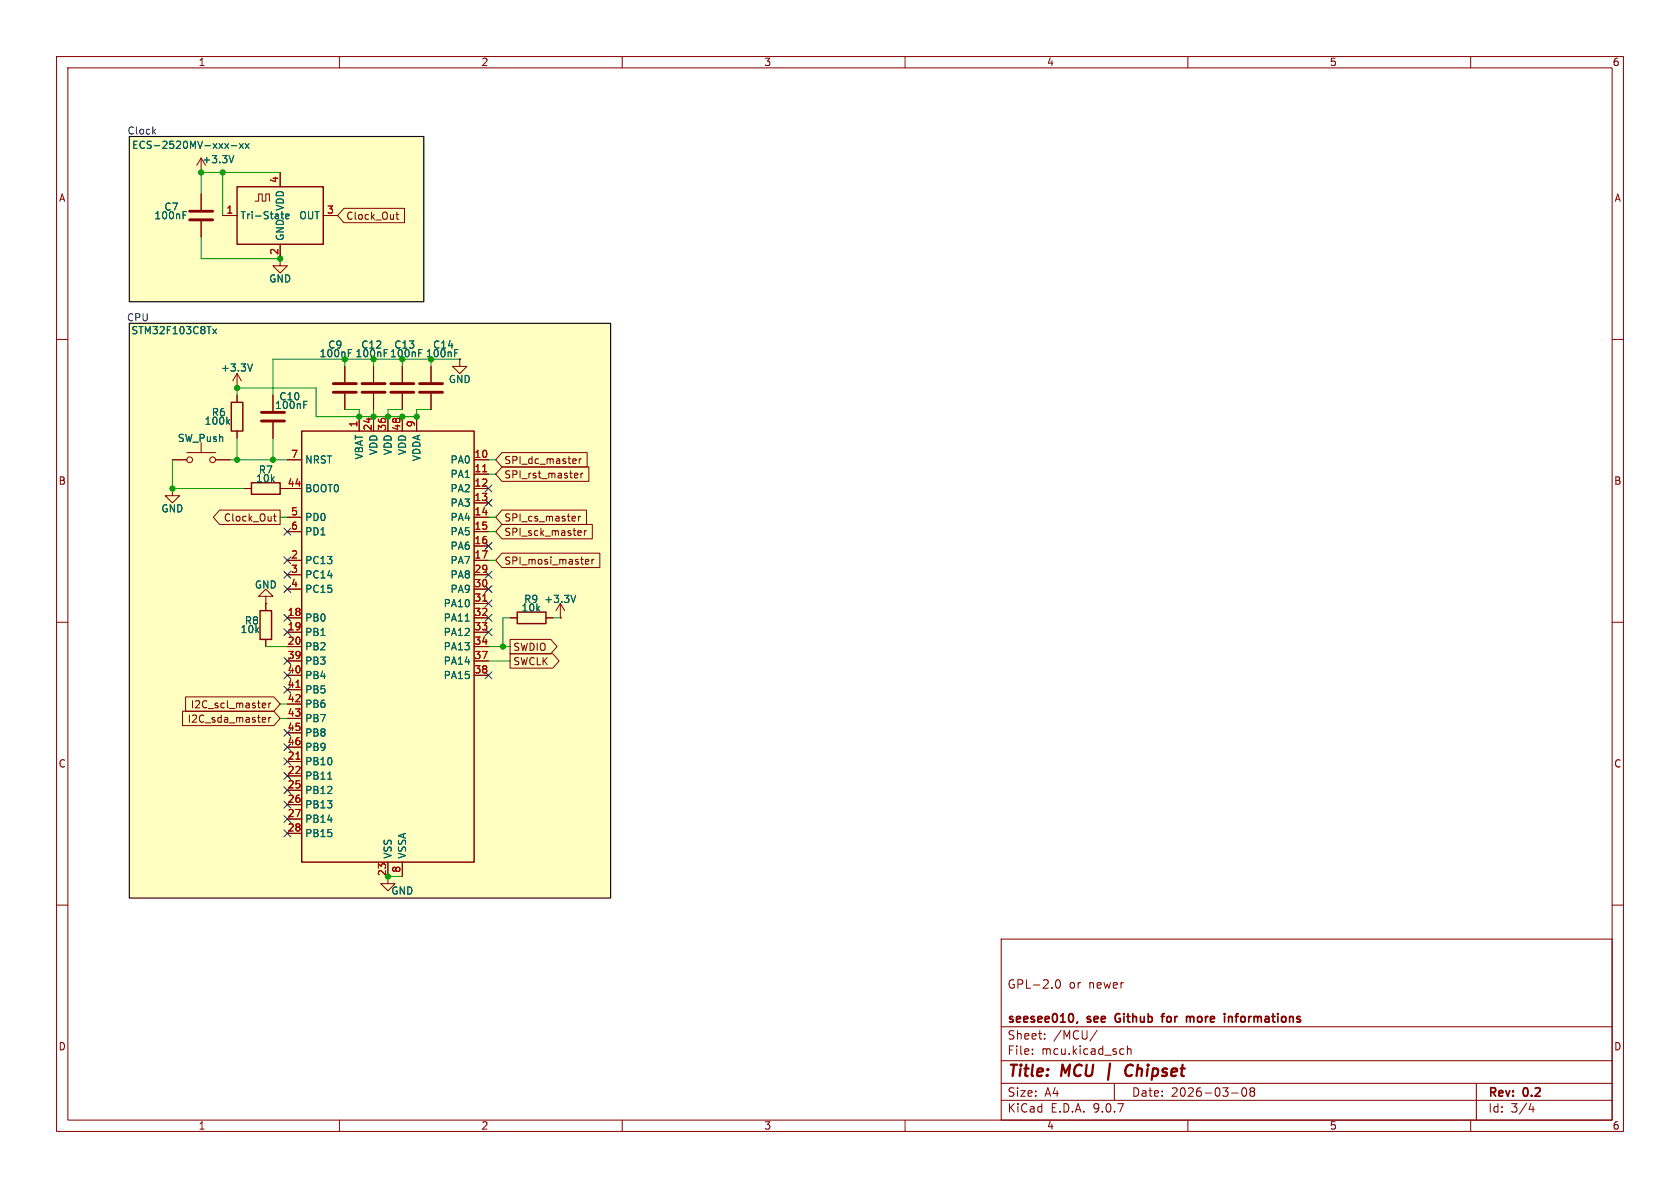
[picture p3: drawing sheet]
<svg xmlns="http://www.w3.org/2000/svg" width="297mm" height="210mm" viewBox="0 0 297 210" stroke-linecap="round" stroke-linejoin="round" font-family="sans-serif">
<g fill="none" stroke="#840000" stroke-width=".18">
<path d="M10 10h277v190h-277zM12 12h273v186h-273zM60 10v2M110 10v2M160 10v2M210 10v2M260 10v2M10 60h2M285 60h2M10 110h2M285 110h2M10 160h2"/>
<path d="M177 166h108v32h-108zM186.7 173.3l.3-.1a.81 .81 0 0 1 .5 .6 .81 .81 0 0 1-.3 .8l-.1 .1a.81 .81 0 0 1-.4-1.4zM285 160h2M60 198v2M110 198v2M160 198v2M177 194.5h108M177 191.5h108M177 187.5h108M177 181.5h108M182.5 186.3v.1M182.5 185.5v.1"/>
<path d="M184.7 183.6v.1M184.7 182.8v.1M194 182.1l-1.3 2M197 191.5v3M198.2 185.4l.5 .1M198.7 186.3l-.5 .1M199.3 185.5l.2-.1 .4 .1 .1 .9M199.3 184.9v1.5M210 198v2M217.7 193.2h1.2M219.7 192.4l.2-.1a.81 .81 0 0 1 .6 .6 .81 .81 0 0 1-.3 .8l-.2 .1a.81 .81 0 0 1-.3-1.4zM221.2 192.9l-.2-.2 .2-.4 .5 .1 .1 .2-.3 .3"/>
<path d="M221.2 192.9l-.2 .3v.5l.2 .1 .5-.1 .1-.2-.1-.4-.2-.2M221.2 192.9h.3M260 198v2M261 191.5v6.5M270.7 195l-.4 1.1h.9M271 195.6v1"/>
</g>
<path d="M199.9 188.2a1.13 1.13 0 0 0-.9 .7 1.13 1.13 0 0 0 .2 1.2l.3 .1 .5-.1" fill="none" stroke="#840000" stroke-width=".4"/>
<path d="M189.6 179.3l.2 .5-.2 .7M197.3 179.4l-.2 .4 .2 .7M205.3 179.7h.5M205.8 179.2l-.3 .2v1.3M210.2 179.7l.2 .2M210.4 179.9l.2-.2 .4 .1 .1 .1M210.4 179.9v.8M216.5 179.2v.1M217.3 179.8h.5v.9M218.3 179.7h.6M190.5 180.6l-.2 .3" fill="none" stroke="#840000" stroke-width=".3"/>
<g fill="#ffffc2">
<path d="M22.9 24.1h52v29.2h-52z"/>
<path d="M22.9 57.2h85v101.6h-85z"/>
</g>
<g fill="none" stroke="#840000" stroke-width=".18">
<path d="M34.8 29.2l.8-1.3v2.6M35.6 30.5h.1M41.9 69.9v1.2M41.9 76.2v1.3M48.3 69.9v2.7M48.3 74.7v2.8M90.2 109.2h1.2M96.5 109.2h1.3M99.1 109.2h.1M99.1 106.7l-.8 1.3M99.1 106.7l.7 1.3M99.1 106.7v2.5"/>
<path d="M68.6 154.9v1.3h1.2l-1.2 1.3-1.3-1.3h1.3"/>
</g>
<path d="M41.3 27.5l-.4 1.3M40.2 74.5l.4 .5M40.6 74.2l-.5 .4M53.7 71.5h.4M53.7 70.9h.6M101.8 105.2l-.4 1.3" fill="none" stroke="#006464" stroke-width=".18"/>
<path d="M40.9 71.1h2v5.1h-2zM91.4 108.2h5.1v2h-5.1z" fill="none" stroke="#840000" stroke-width=".25"/>
<path d="M46.2 72.9h4.1M46.2 74.4h4.1" fill="none" stroke="#840000" stroke-width=".51"/>
<path d="M53.3 76.2h30.5v76.2h-30.5z" fill="#ffffc2"/>
<path d="M53.3 76.2h30.5v76.2h-30.5zM46 108h2v5h-2z" fill="none" stroke="#840000" stroke-width=".25"/>
<g fill="none" stroke="#840000" stroke-width=".18">
<path d="M35.6 34.3v2.8M35.6 39.1v2.8M41.9 68.6h.1M41.9 66l-.8 1.3M41.9 66l.8 1.3M41.9 66v2.6M63.5 73.7v2.5M66 64.8v2.8M66 69.6v2.8M66 73.7v2.5M68.6 73.7v2.5M71.1 64.8v2.8"/>
<path d="M71.1 69.6v2.8M71.1 73.7v2.5M73.7 73.7v2.5M50.8 81.3h2.5M50.8 86.4h2.5M50.8 91.4h2.5M50.8 94h2.5M50.8 99.1h2.5M83.8 81.3h2.6M83.8 86.4h2.6M83.8 91.4h2.6M83.8 94h2.6"/>
<path d="M83.8 99.1h2.6M83.8 83.8h2.6M83.8 88.9h2.6M83.8 96.5h2.6M47 105.4h1.3l-1.3-1.3-1.3 1.3h1.3v1.3M47 106.7h.1M47 106.7v1.3M47 113v1.3M50.8 101.6h2.5M50.8 104.1h2.5M50.8 109.2h2.5M50.8 111.8h2.5"/>
<path d="M50.8 114.3h2.5M50.8 116.8h2.5M50.8 119.4h2.5M83.8 101.6h2.6M83.8 104.1h2.6M83.8 109.2h2.6M83.8 111.8h2.6M83.8 114.3h2.6M83.8 116.8h2.6M83.8 119.4h2.6M83.8 106.7h2.6M50.8 121.9h2.5"/>
<path d="M50.8 124.5h2.5M50.8 127h2.5M50.8 129.5h2.5M50.8 132.1h2.5M50.8 134.6h2.5M50.8 137.2h2.5M50.8 139.7h2.5M50.8 142.2h2.5M50.8 144.8h2.5M50.8 147.3h2.5M68.6 152.4v2.5M71.1 152.4v2.5"/>
</g>
<path d="M85.3 83.4h.8M85.3 106.3h.8M52.3 121.5h.7M52.3 134.2h.7" fill="none" stroke="#a90000" stroke-width=".18"/>
<path d="M32.4 38h.4M32.4 37.4h.6M37.6 58.2l.7 .8M38.3 58.2l-.7 .8M44.6 64.3l-.4 1.3M74 62.4h.4M74 61.8h.6M82.2 109.8h.8M57.9 137.7h.8" fill="none" stroke="#006464" stroke-width=".18"/>
<path d="M33.5 37.3h4.1M33.5 38.9h4.1M64 67.8h4.1M64 69.3h4.1M69.1 67.8h4.1M69.1 69.3h4.1" fill="none" stroke="#840000" stroke-width=".51"/>
<path d="M41.9 33h15.2v10.2h-15.2z" fill="#ffffc2"/>
<path d="M41.9 33h15.2v10.2h-15.2zM44.4 85.3h5.1v2.1h-5.1z" fill="none" stroke="#840000" stroke-width=".25"/>
<g fill="none" stroke="#840000" stroke-width=".18">
<path d="M35.6 30.5h.1M35.6 34.3v2.8M35.6 39.1v2.8M39.4 38.1h2.5M45.1 35.6h.6v-1.3h.7v1.3h.6v-1.3h.6v1.3M49.5 30.5v2.5M57.1 38.1h2.6M60.8 36.8h10.7v2.6h-10.7l-1.1-1.3zM70 37.9h.5M70.2 37.5v1.1l.3 .2M49.5 43.2v3.8h1.3l-1.3 1.3-1.2-1.3h1.2M35.6 78.2v1.8"/>
<path d="M41.9 68.6h.1M41.9 69.9v1.2M41.9 76.2v1.3M48.3 69.9v2.7M48.3 74.7v2.8M61 64.8v2.8M61 69.6v2.8M63.5 73.7v2.5M66 64.8v2.8M66 69.6v2.8M66 73.7v2.5M68.6 73.7v2.5"/>
<path d="M71.1 64.8v2.8M71.1 69.6v2.8M71.1 73.7v2.5M73.7 73.7v2.5M76.2 64.8v2.8M76.2 69.6v2.8M81.3 63.5v1.3h1.2l-1.2 1.2-1.3-1.2h1.3M81.3 63.5h.1M30.5 86.4v1.2h1.2l-1.2 1.3-1.3-1.3h1.3M30.5 86.4h.1M30.5 81.3h2.5M33 80h5.1"/>
<path d="M38.1 81.3h2.5M38.8 90.2h10.7v2.5h-10.7l-1.1-1.3zM43.2 86.4h1.2M48.3 91.3h.5M48.5 90.8v1.1l.3 .2M49.5 86.4h3.8M50.8 81.3h2.5M50.8 91.4h2.5M50.8 94h2.5M50.8 99.1h2.5M83.8 81.3h2.6M83.8 86.4h2.6"/>
<path d="M83.8 91.4h2.6M83.8 94h2.6M83.8 99.1h2.6M83.8 83.8h2.6M83.8 88.9h2.6M83.8 96.5h2.6M88.7 97.8h17.3v2.5h-17.3l-1.1-1.2zM88.7 92.7h16v2.6h-16l-1.1-1.3zM88.7 82.5h15.4v2.6h-15.4l-1.1-1.3zM88.7 90.2h15v2.5h-15l-1.1-1.3zM88.7 80h15.1v2.6h-15.1l-1.1-1.3zM101.6 91.3l.1 .3-.6 .1"/>
<path d="M101.7 92l-.1 .1M101.7 81.1l.2 .3-.6 .1M101.7 83.6l.4 .1 .1 .2-.6 .2M101.8 81.9l-.1 .1M102.1 84.4l-.4 .1M102.3 91.3v.8M102.3 93.8l.4 .1 .1 .2-.6 .1M102.4 81.1v.9M102.6 91.3l-.3 .2M102.7 94.6l-.4 .1M102.7 83.6v.9M102.8 81.1l-.4 .2"/>
<path d="M103.1 83.6l-.4 .3M103.3 93.8v.9M103.6 99.7h.4M103.6 98.9h.3l.2 .3-.6 .1M103.7 93.8l-.4 .2M104.6 98.9v.8M105 98.9l-.4 .2M47 106.7h.1M47 106.7v1.3M47 113v1.3M50.8 101.6h2.5M50.8 104.1h2.5"/>
<path d="M50.8 109.2h2.5M50.8 111.8h2.5M50.8 114.3h2.5M50.8 116.8h2.5M50.8 119.4h2.5M83.8 101.6h2.6M83.8 104.1h2.6M83.8 109.2h2.6M83.8 111.8h2.6M83.8 114.3h2.6M83.8 116.8h2.6M83.8 119.4h2.6"/>
<path d="M83.8 106.7h2.6M90.2 115.6h7.5l1.1 1.2-1.1 1.3h-7.5zM90.2 113h7.2l1.1 1.3-1.1 1.3h-7.2zM90.2 109.2h1.2M96.5 109.2h1.3M99.1 109.2h.1M32.3 125.7h16.1l1.1 1.3-1.1 1.3h-16.1zM32.8 123.2h15.6l1.1 1.3-1.1 1.2h-15.6zM46.4 125.1h.5M46.4 124.3h.4l.2 .3-.6 .1M46.5 126.8l.4 .1 .1 .2-.6 .1M46.9 127.6l-.4 .1"/>
<path d="M47.5 124.3v.8M47.5 126.8v.9M47.9 124.3l-.4 .2M47.9 126.8l-.4 .3M50.8 121.9h2.5M50.8 124.5h2.5M50.8 127h2.5M50.8 129.5h2.5M50.8 132.1h2.5M50.8 134.6h2.5M50.8 137.2h2.5M50.8 139.7h2.5"/>
<path d="M50.8 142.2h2.5M50.8 144.8h2.5M50.8 147.3h2.5M68.6 152.4v2.5M71.1 152.4v2.5"/>
<circle cx="33.5" cy="81.3" r=".51"/>
<circle cx="37.6" cy="81.3" r=".51"/>
</g>
<g fill="none" stroke="#006464" stroke-width=".18">
<path d="M32.4 38h.4M32.4 37.4h.6M39.7 25.4l.7 .8M40.4 25.4l-.7 .8M40.9 25.7h1M41.3 27.5l-.4 1.3M42.3 25.4l.7 .8M43 25.4l-.7 .8M43.4 25.4l.6 .8M44 25.4l-.6 .8M49.8 37.4v1.1M50.6 37.9l-.1 .6"/>
<path d="M50.9 37.8l.2 .3-.6 .2M51 38.6l-.1 .1M37.6 58.2l.7 .8M38.3 58.2l-.7 .8M40.2 74.5l.4 .5M40.6 74.2l-.5 .4M44.6 64.3l-.4 1.3M53.7 71.5h.4M53.7 70.9h.6M61.6 62.4h.4M61.6 61.8h.6M74 62.4h.4"/>
<path d="M74 61.8h.6M80.4 62.4h.4M80.4 61.8h.6M82.2 109.8h.8M101.8 105.2l-.4 1.3M57.9 137.7h.8"/>
</g>
<path d="M58.9 67.8h4.1M58.9 69.3h4.1M74.2 67.8h4M74.2 69.3h4" fill="none" stroke="#840000" stroke-width=".51"/>
<g fill="none" stroke="#009600" stroke-width=".18">
<path d="M39.4 30.5v7.6M49.5 30.5h-13.9v3.8M35.6 41.9v3.8h13.9M41.9 69.9v-1.3h14v5.1h17.8v-1.3h2.5M41.9 77.5v3.8M48.3 77.5v3.8M61 63.5v1.3M61 72.4h2.5v1.3M66 63.5v1.3M66 72.4v1.3M71.1 63.5v1.3M71.1 72.4h-2.5v1.3"/>
<path d="M76.2 63.5v1.3M81.3 63.5h-33v6.4M30.5 81.3v5.1h12.7M40.6 81.3h10.2M49.5 91.4h1.3M86.4 83.8h1.2M86.4 99.1h1.2M86.4 94h1.2M86.4 91.4h1.2M86.4 81.3h1.2M47 114.3h3.8M86.4 116.8h3.8"/>
<path d="M86.4 114.3h3.8M90.2 109.2h-1.3v5.1M97.8 109.2h1.3M49.5 124.5h1.3M49.5 127h1.3M68.6 154.9h2.5"/>
</g>
<g fill="none" stroke="#000084" stroke-width=".18">
<path d="M50.2 93.4l1.2 1.2M50.2 98.5l1.2 1.2M51.4 93.4l-1.2 1.2M51.4 98.5l-1.2 1.2M85.8 95.9l1.2 1.2M85.8 88.3l1.2 1.2M85.8 85.8l1.2 1.2M87 95.9l-1.2 1.2M87 88.3l-1.2 1.2M87 85.8l-1.2 1.2M50.2 111.2l1.2 1.2M50.2 101l1.2 1.2"/>
<path d="M50.2 103.5l1.2 1.2M50.2 108.6l1.2 1.2M50.2 116.2l1.2 1.2M50.2 118.8l1.2 1.2M51.4 111.2l-1.2 1.2M51.4 101l-1.2 1.2M51.4 103.5l-1.2 1.2M51.4 108.6l-1.2 1.2M51.4 116.2l-1.2 1.2M51.4 118.8l-1.2 1.2M85.8 111.2l1.2 1.2M85.8 108.6l1.2 1.2"/>
<path d="M85.8 103.5l1.2 1.2M85.8 118.8l1.2 1.2M85.8 101l1.2 1.2M85.8 106.1l1.2 1.2M87 103.5l-1.2 1.2M87 101l-1.2 1.2M87 108.6l-1.2 1.2M87 111.2l-1.2 1.2M87 118.8l-1.2 1.2M87 106.1l-1.2 1.2M50.2 134l1.2 1.2M50.2 139.1l1.2 1.2"/>
<path d="M50.2 136.6l1.2 1.2M50.2 131.5l1.2 1.2M50.2 128.9l1.2 1.2M50.2 121.3l1.2 1.2M51.4 134l-1.2 1.2M51.4 139.1l-1.2 1.2M51.4 136.6l-1.2 1.2M51.4 131.5l-1.2 1.2M51.4 128.9l-1.2 1.2M51.4 121.3l-1.2 1.2M50.2 146.7l1.2 1.2M50.2 144.2l1.2 1.2"/>
<path d="M50.2 141.6l1.2 1.2M51.4 146.7l-1.2 1.2M51.4 144.2l-1.2 1.2M51.4 141.6l-1.2 1.2"/>
</g>
<path d="M27.1 23.2l.4 .5M27.5 22.9l-.5 .4" fill="none" stroke="#0000c2" stroke-width=".18"/>
<path d="M22.9 24.1h52v29.2h-52zM22.9 57.2h85v101.6h-85z" fill="none" stroke="#000" stroke-width=".2"/>
<path d="M85.3 83.4h.8M85.3 106.3h.8M52.3 121.5h.7M52.3 134.2h.7" fill="none" stroke="#a90000" stroke-width=".18"/>
<g fill="#009600" stroke="#009600" stroke-width=".18">
<circle cx="39.4" cy="30.5" r=".46"/>
<circle cx="35.6" cy="30.5" r=".46"/>
<circle cx="49.5" cy="45.7" r=".46"/>
<circle cx="68.6" cy="154.9" r=".46"/>
<circle cx="41.9" cy="68.6" r=".46"/>
<circle cx="41.9" cy="81.3" r=".46"/>
<circle cx="48.3" cy="81.3" r=".46"/>
<circle cx="30.5" cy="86.4" r=".46"/>
<circle cx="73.7" cy="73.7" r=".46"/>
<circle cx="71.1" cy="73.7" r=".46"/>
<circle cx="63.5" cy="73.7" r=".46"/>
<circle cx="66" cy="73.7" r=".46"/>
<circle cx="68.6" cy="73.7" r=".46"/>
<circle cx="88.9" cy="114.3" r=".46"/>
</g>
<g font-size="2.8" fill="#840000">
<text x="178" y="190.9">Title:</text>
<text x="187.7" y="190.9">MCU</text>
<text x="196.4" y="190.9">|</text>
<text x="200.6" y="190.9">Chipset</text>
</g>
<g font-size="2.1" fill="#840000">
<text x="178" y="175">GPL-2.0</text>
<text x="188.9" y="175">or</text>
<text x="192.5" y="175">newer</text>
<text x="178" y="184">Sheet:</text>
<text x="178" y="181.2">seesee010,</text>
<text x="186.2" y="184">/MCU/</text>
<text x="192.3" y="181.2">see</text>
<text x="197.8" y="181.2">Github</text>
<text x="206.7" y="181.2">for</text>
<text x="211.6" y="181.2">more</text>
<text x="218.9" y="181.2">informations</text>
<text x="178" y="186.7">File:</text>
<text x="184.1" y="186.7">mcu.kicad_sch</text>
<text x="178" y="196.9">KiCad</text>
<text x="178" y="194.1">Size:</text>
<text x="184.7" y="194.1">A4</text>
<text x="185.7" y="196.9">E.D.A.</text>
<text x="193.3" y="196.9">9.0.7</text>
<text x="200" y="194.1">Date:</text>
<text x="207" y="194.1">2026-03-08</text>
<text x="263" y="194.3">Rev:</text>
<text x="263" y="196.9">Id:</text>
<text x="267.1" y="196.9">3/4</text>
<text x="269.4" y="194.3">0.2</text>
</g>
<g font-size="1.8" fill="#840000">
<text x="35" y="11.9">1</text>
<text x="85" y="11.9">2</text>
<text x="135" y="11.9">3</text>
<text x="185" y="11.9">4</text>
<text x="235" y="11.9">5</text>
<text x="285" y="11.9">6</text>
<text x="10.3" y="35.9">A</text>
<text x="285.3" y="35.9">A</text>
<text x="61.1" y="39.1">Clock_Out</text>
<text x="49.3" y="45.2" transform="rotate(-90 49.3 45.2)">2</text>
<text x="89.1" y="82.2">SPI_dc_master</text>
<text x="10.3" y="85.9">B</text>
<text x="89.1" y="84.8">SPI_rst_master</text>
<text x="285.3" y="85.9">B</text>
<text x="39.5" y="92.4">Clock_Out</text>
<text x="89.1" y="94.9">SPI_sck_master</text>
<text x="89.1" y="92.4">SPI_cs_master</text>
<text x="89.1" y="100">SPI_mosi_master</text>
<text x="90.6" y="117.8">SWCLK</text>
<text x="90.6" y="115.3">SWDIO</text>
<text x="33.6" y="125.4">I2C_scl_master</text>
<text x="33.1" y="128">I2C_sda_master</text>
<text x="10.3" y="135.9">C</text>
<text x="285.3" y="135.9">C</text>
<text x="68.3" y="155" transform="rotate(-90 68.3 155)">23</text>
<text x="10.3" y="185.9">D</text>
<text x="285.3" y="185.9">D</text>
<text x="35" y="199.9">1</text>
<text x="85" y="199.9">2</text>
<text x="135" y="199.9">3</text>
<text x="185" y="199.9">4</text>
<text x="235" y="199.9">5</text>
<text x="285" y="199.9">6</text>
</g>
<g font-size="1.8" fill="#0000c2">
<text x="22.4" y="24">Clock</text>
<text x="22.3" y="57">CPU</text>
</g>
<g font-size="1.8" fill="#006464">
<text x="23.2" y="26.5">ECS-2520MV-xxx-xx</text>
<text x="35.7" y="29.1">+3.3V</text>
<text x="27.2" y="39">100nF</text>
<text x="29" y="37.4">C7</text>
<text x="42.4" y="39">Tri-State</text>
<text x="50.4" y="37.4" transform="rotate(-90 50.4 37.4)">VDD</text>
<text x="52.8" y="39">OUT</text>
<text x="50.4" y="42.7" transform="rotate(-90 50.4 42.7)">GND</text>
<text x="47.5" y="50.1">GND</text>
<text x="23.1" y="59.3">STM32F103C8Tx</text>
<text x="39" y="65.9">+3.3V</text>
<text x="57.9" y="61.8">C9</text>
<text x="63.8" y="61.8">C12</text>
<text x="69.6" y="61.8">C13</text>
<text x="76.5" y="61.8">C14</text>
<text x="49.3" y="71">C10</text>
<text x="79.2" y="67.9">GND</text>
<text x="36.1" y="75.3">100k</text>
<text x="37.3" y="73.8">R6</text>
<text x="48.5" y="72.5">100nF</text>
<text x="31.3" y="78.3">SW_Push</text>
<text x="45.6" y="83.9">R7</text>
<text x="53.8" y="82.1">NRST</text>
<text x="64.4" y="81.3" transform="rotate(-90 64.4 81.3)">VBAT</text>
<text x="66.9" y="80.5" transform="rotate(-90 66.9 80.5)">VDD</text>
<text x="69.4" y="80.5" transform="rotate(-90 69.4 80.5)">VDD</text>
<text x="72" y="80.5" transform="rotate(-90 72 80.5)">VDD</text>
<text x="74.5" y="81.6" transform="rotate(-90 74.5 81.6)">VDDA</text>
<text x="79.5" y="82.1">PA0</text>
<text x="45.2" y="85.4">10k</text>
<text x="53.8" y="87.2">BOOT0</text>
<text x="79.5" y="84.7">PA1</text>
<text x="79.5" y="87.2">PA2</text>
<text x="79.5" y="89.8">PA3</text>
<text x="28.4" y="90.8">GND</text>
<text x="53.8" y="92.3">PD0</text>
<text x="53.8" y="94.8">PD1</text>
<text x="79.5" y="92.3">PA4</text>
<text x="79.5" y="94.8">PA5</text>
<text x="53.8" y="99.9">PC13</text>
<text x="79.5" y="97.4">PA6</text>
<text x="79.5" y="99.9">PA7</text>
<text x="45" y="104.2">GND</text>
<text x="53.8" y="102.5">PC14</text>
<text x="53.8" y="105">PC15</text>
<text x="78.3" y="107.5">PA10</text>
<text x="79.5" y="102.5">PA8</text>
<text x="79.5" y="105">PA9</text>
<text x="92.6" y="106.8">R9</text>
<text x="96.1" y="106.8">+3.3V</text>
<text x="42.4" y="112.1">10k</text>
<text x="43.2" y="110.6">R8</text>
<text x="53.8" y="110.1">PB0</text>
<text x="53.8" y="112.6">PB1</text>
<text x="78.3" y="110.1">PA11</text>
<text x="78.3" y="112.6">PA12</text>
<text x="92.1" y="108.3">10k</text>
<text x="53.8" y="115.2">PB2</text>
<text x="53.8" y="117.7">PB3</text>
<text x="78.3" y="115.2">PA13</text>
<text x="78.3" y="117.7">PA14</text>
<text x="53.8" y="120.2">PB4</text>
<text x="53.8" y="122.8">PB5</text>
<text x="53.8" y="125.3">PB6</text>
<text x="78.3" y="120.2">PA15</text>
<text x="53.8" y="127.9">PB7</text>
<text x="53.8" y="130.4">PB8</text>
<text x="53.8" y="132.9">PB9</text>
<text x="53.8" y="135.5">PB10</text>
<text x="53.8" y="138">PB11</text>
<text x="53.8" y="140.6">PB12</text>
<text x="53.8" y="143.1">PB13</text>
<text x="53.8" y="145.6">PB14</text>
<text x="53.8" y="148.2">PB15</text>
<text x="69.4" y="151.9" transform="rotate(-90 69.4 151.9)">VSS</text>
<text x="72" y="151.9" transform="rotate(-90 72 151.9)">VSSA</text>
<text x="69.1" y="158.3">GND</text>
</g>
<g font-size="1.8" fill="#a90000">
<text x="49.3" y="32.5" transform="rotate(-90 49.3 32.5)">4</text>
<text x="39.9" y="37.8">1</text>
<text x="57.7" y="37.8">3</text>
<text x="63.2" y="75.6" transform="rotate(-90 63.2 75.6)">1</text>
<text x="65.8" y="76.2" transform="rotate(-90 65.8 76.2)">24</text>
<text x="68.3" y="76.2" transform="rotate(-90 68.3 76.2)">36</text>
<text x="70.9" y="76.2" transform="rotate(-90 70.9 76.2)">48</text>
<text x="73.4" y="75.6" transform="rotate(-90 73.4 75.6)">9</text>
<text x="51.4" y="81">7</text>
<text x="83.8" y="81">10</text>
<text x="83.8" y="83.6">11</text>
<text x="50.8" y="86.1">44</text>
<text x="83.8" y="86.1">12</text>
<text x="83.8" y="88.6">13</text>
<text x="51.4" y="91.2">5</text>
<text x="51.4" y="93.7">6</text>
<text x="83.8" y="91.2">14</text>
<text x="83.8" y="93.7">15</text>
<text x="51.4" y="98.8">2</text>
<text x="51.4" y="101.3">3</text>
<text x="83.8" y="96.3">16</text>
<text x="83.8" y="98.8">17</text>
<text x="83.8" y="101.3">29</text>
<text x="51.4" y="103.9">4</text>
<text x="83.8" y="103.9">30</text>
<text x="83.8" y="106.4">31</text>
<text x="50.8" y="109">18</text>
<text x="50.8" y="111.5">19</text>
<text x="83.8" y="109">32</text>
<text x="83.8" y="111.5">33</text>
<text x="50.8" y="114">20</text>
<text x="50.8" y="116.6">39</text>
<text x="50.8" y="119.1">40</text>
<text x="83.8" y="114">34</text>
<text x="83.8" y="116.6">37</text>
<text x="83.8" y="119.1">38</text>
<text x="50.8" y="121.7">41</text>
<text x="50.8" y="124.2">42</text>
<text x="50.8" y="126.7">43</text>
<text x="50.8" y="129.3">45</text>
<text x="50.8" y="131.8">46</text>
<text x="50.8" y="134.4">21</text>
<text x="50.8" y="136.9">22</text>
<text x="50.8" y="139.4">25</text>
<text x="50.8" y="142">26</text>
<text x="50.8" y="144.5">27</text>
<text x="50.8" y="147.1">28</text>
<text x="70.9" y="154.4" transform="rotate(-90 70.9 154.4)">8</text>
</g>
<g font-size="1.8" fill="#009600">
<text x="56.4" y="63.3">100nF</text>
<text x="62.7" y="63.3">100nF 100nF</text>
<text x="75.2" y="63.3">100nF</text>
</g>
</svg>
